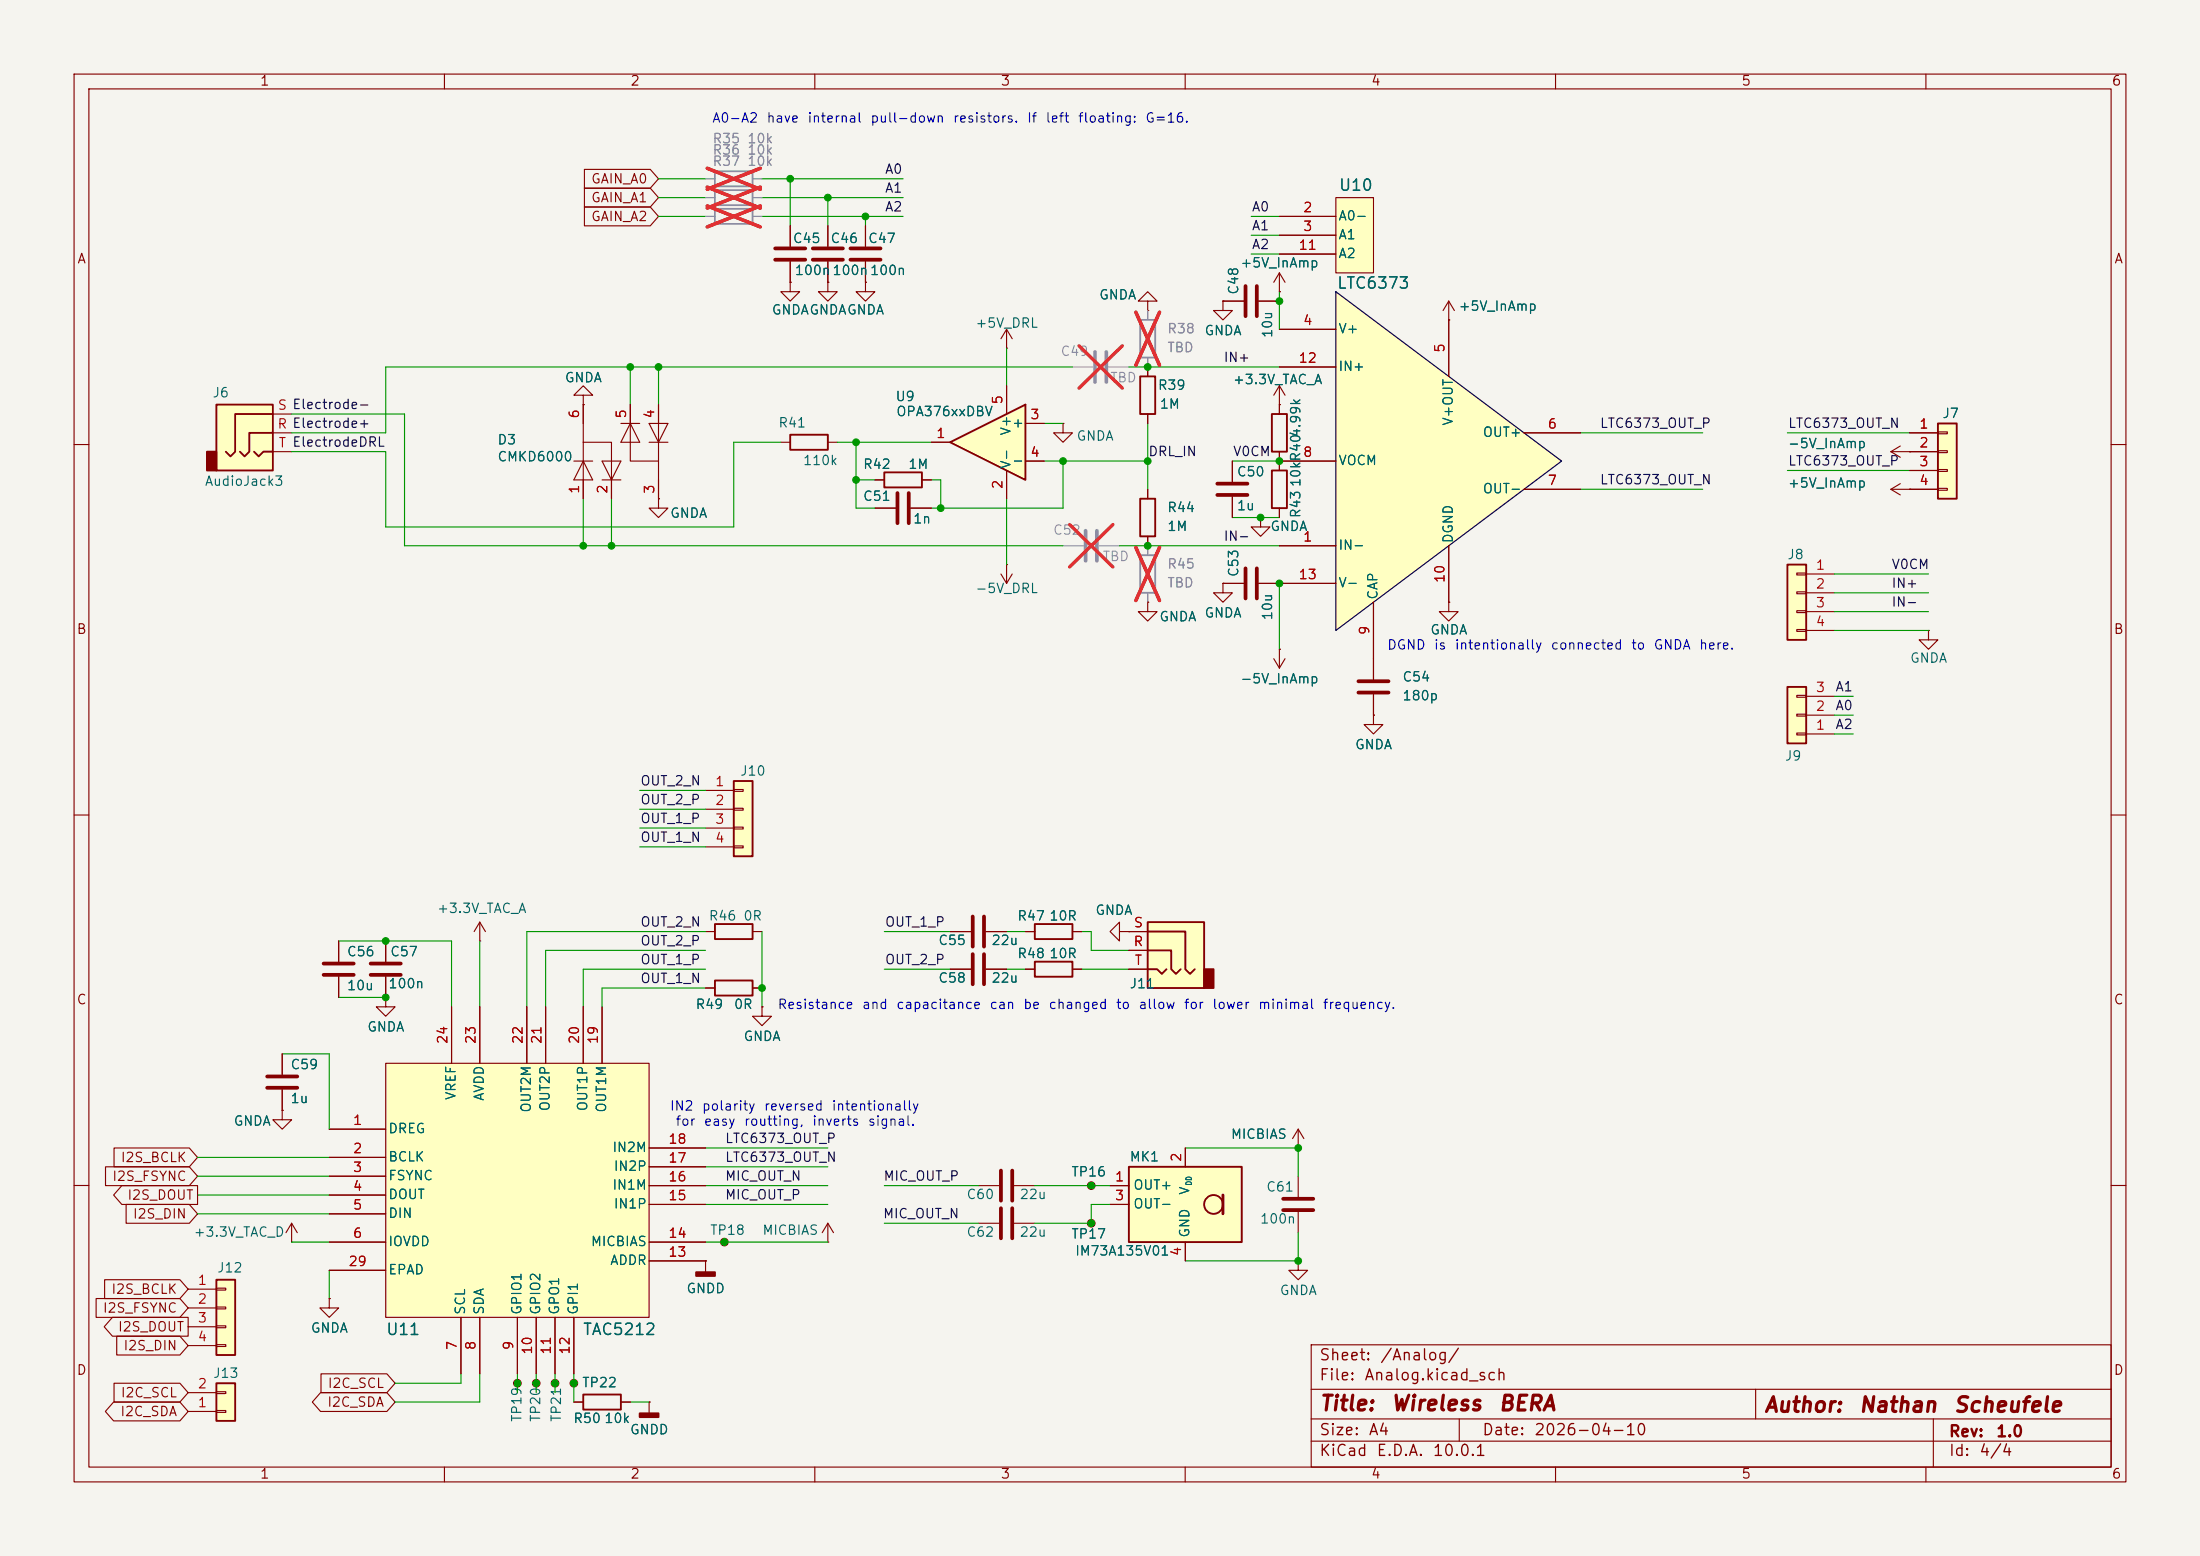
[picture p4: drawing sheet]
<svg xmlns="http://www.w3.org/2000/svg" width="297mm" height="210mm" viewBox="0 0 297 210" stroke-linecap="round" stroke-linejoin="round" font-family="sans-serif">
<path d="M0 0h297v210h-297z" fill="#f5f4ef" stroke="#f5f4ef" stroke-width=".14"/>
<g fill="none" stroke="#840000" stroke-width=".15">
<path d="M10 10h277v190h-277zM12 12h273v186h-273zM60 10v2M110 10v2M160 10v2M210 10v2M260 10v2M10 60h2M285 60h2M10 110h2M285 110h2M95.2 125.7h1.3"/>
<path d="M101.6 125.7h1.3M138.4 125.7h1.3M144.8 125.7h1.2M38.1 149.9v1.2h1.3l-1.3 1.3-1.3-1.3h1.3M38.1 149.9h.1M10 160h2M39.4 167.6h.1M39.4 165.1l-.8 1.3M39.4 165.1l.7 1.3M39.4 165.1v2.5M97.8 167.6h.1M285 160h2"/>
<path d="M60 198v2M110 198v2M160 198v2M177 194.5h108M177 191.5h108M177 187.5h108M177 181.5h108v16.5h-108zM197 191.5v3M210 198v2M237 187.5v4M260 198v2M261 191.5v6.5"/>
<circle cx="97.8" cy="167.6" r=".51"/>
</g>
<path d="M96.5 124.7h5.1v2h-5.1zM139.7 124.7h5.1v2h-5.1z" fill="none" stroke="#840000" stroke-width=".25"/>
<path d="M29.2 186.7h2.5v5.1h-2.5z" fill="#ffffc2"/>
<path d="M29.2 186.7h2.5v5.1h-2.5z" fill="none" stroke="#840000" stroke-width=".25"/>
<path d="M25.4 190.5h3.8M25.4 188h3.8M29.2 190.4h1.3v.2h-1.3zM29.2 187.8h1.3v.3h-1.3z" fill="none" stroke="#840000" stroke-width=".15"/>
<path d="M29.2 172.7h2.5v10.2h-2.5z" fill="#ffffc2"/>
<path d="M29.2 172.7h2.5v10.2h-2.5z" fill="none" stroke="#840000" stroke-width=".25"/>
<g fill="none" stroke="#840000" stroke-width=".15">
<path d="M135.9 47h.1M135.9 44.5l-.8 1.2M135.9 44.5l.8 1.2M135.9 44.5v2.5M143.5 57.2v1.2h1.3l-1.3 1.3-1.3-1.3h1.3M143.5 57.2h.1M154.9 40.6h1.3l-1.3-1.2-1.2 1.2h1.2v1.3M154.9 41.9h.1M135.1 77.5l.8 1.2M135.9 76.2h.1M135.9 76.2v2.5M136.7 77.5l-.8 1.2"/>
<path d="M45.7 127v2.8M45.7 131.8v2.8M52.1 134.6v1.3h1.2l-1.2 1.3-1.3-1.3h1.3M52.1 134.6h.1M52.1 127v2.8M52.1 131.8v2.8M25.4 174h3.8M25.4 176.5h3.8M25.4 179.1h3.8M29.2 173.9h1.3v.2h-1.3zM29.2 176.4h1.3v.3h-1.3zM29.2 178.9h1.3v.3h-1.3z"/>
<path d="M44.4 175.3v1.2h1.3l-1.3 1.3-1.2-1.3h1.2M44.4 175.3h.1M25.4 181.6h3.8M29.2 181.5h1.3v.2h-1.3zM69.8 186.7h.1M72.4 186.7h.1M74.9 186.7h.1"/>
<circle cx="69.9" cy="186.7" r=".51"/>
<circle cx="72.4" cy="186.7" r=".51"/>
<circle cx="74.9" cy="186.7" r=".51"/>
</g>
<path d="M147.8 47.5v4.1M149.4 47.5v4.1M146.6 71.6v4.1M148.1 71.6v4.1" fill="none" stroke="#9c9b98" stroke-width=".51"/>
<path d="M95.2 29.2h1.3M95.2 26.7h1.3M95.2 24.1h1.3M101.6 29.2h1.3M101.6 26.7h1.3M101.6 24.1h1.3M144.8 49.5h2.8M149.6 49.5h2.8M143.5 73.7h2.8M148.3 73.7h2.8" fill="none" stroke="#9c9b98" stroke-width=".15"/>
<path d="M95.5 27.8l7.1 2.8M95.5 25.3l7.1 2.8M95.5 22.7l7.1 2.8M102.6 27.8l-7.1 2.8M102.6 25.3l-7.1 2.8M102.6 22.7l-7.1 2.8M145.7 46.7l5.8 5.7M151.5 46.7l-5.8 5.7M144.4 70.8l5.8 5.7M150.2 70.8l-5.8 5.7" fill="none" stroke="#e12e31" stroke-width=".46"/>
<path d="M43.7 130h4.1M43.7 131.6h4.1M50 130h4.1M50 131.6h4.1" fill="none" stroke="#840000" stroke-width=".51"/>
<path d="M96.5 28.2h5.1v2h-5.1zM96.5 25.7h5.1v2h-5.1zM96.5 23.1h5.1v2h-5.1z" fill="none" stroke="#9c9b98" stroke-width=".25"/>
<path d="M241.3 76.2h2.5v10.2h-2.5z" fill="#ffffc2"/>
<path d="M241.3 76.2h2.5v10.2h-2.5z" fill="none" stroke="#840000" stroke-width=".25"/>
<g fill="none" stroke="#840000" stroke-width=".15">
<path d="M88.9 67.3v1.3h1.3l-1.3 1.3-1.3-1.3h1.3M88.9 67.3h.1M242.6 77.3h1.2v.3h-1.2zM242.6 79.9h1.2v.2h-1.2zM243.8 77.5h3.8M185.4 96.5v1.3h1.3l-1.3 1.3-1.3-1.3h1.3M185.4 96.5h.1M185.4 88.9v2.8M185.4 93.7v2.8M242.6 82.4h1.2v.3h-1.2zM242.6 85h1.2v.2h-1.2zM243.8 80h3.8"/>
<path d="M243.8 82.6h3.8M243.8 85.1h3.8"/>
</g>
<path d="M183.4 91.9h4.1M183.4 93.5h4.1" fill="none" stroke="#840000" stroke-width=".51"/>
<path d="M241.3 92.7h2.5v7.6h-2.5z" fill="#ffffc2"/>
<path d="M106.7 58.7h5.1v2h-5.1zM171.7 55.9h2v5.1h-2zM153.9 67.3h2.1v5.1h-2.1zM171.7 63.5h2v5.1h-2zM241.3 92.7h2.5v7.6h-2.5z" fill="none" stroke="#840000" stroke-width=".25"/>
<g fill="none" stroke="#840000" stroke-width=".15">
<path d="M106.7 30.5v2.8M106.7 35.3v2.8M111.8 38.1v1.3h1.2l-1.2 1.2-1.3-1.2h1.3M111.8 38.1h.1M111.8 30.5v2.8M111.8 35.3v2.8M172.7 39.4h.1M172.7 36.8l-.7 1.3M172.7 36.8l.8 1.3M172.7 36.8v2.6M105.4 59.7h1.3M111.8 59.7h1.2"/>
<path d="M165.1 40.6h2.8M169.9 40.6h2.8M172.7 54.6h.1M172.7 52.1v3.8M172.7 52.1l-.7 1.2M172.7 52.1l.8 1.2M195.6 43.2h.1M195.6 40.6l-.8 1.3M195.6 40.6l.7 1.3M195.6 40.6v2.6M154.9 66v1.3M154.9 72.4v1.3"/>
<path d="M165.1 78.7v1.3h1.3l-1.3 1.3-1.3-1.3h1.3M165.1 78.7h.1M165.1 78.7h2.8M166.4 62.2v2.8M166.4 67.1v2.8M169.9 78.7h2.8M170.2 69.9v1.2h1.2l-1.2 1.3-1.3-1.3h1.3M170.2 69.9h.1M172.7 61v2.5M172.7 68.6v1.3M154.9 81.3v1.3h1.3l-1.3 1.2-1.2-1.2h1.2M154.9 81.3h.1"/>
<path d="M172 88.9l.7 1.3M172.7 87.6h.1M172.7 87.6v2.6M173.5 88.9l-.8 1.3M195.6 81.3v1.3h1.2l-1.2 1.2-1.3-1.2h1.3M195.6 81.3h.1M242.6 98.9h1.2v.3h-1.2zM242.6 96.4h1.2v.2h-1.2zM242.6 93.9h1.2v.2h-1.2zM243.8 99.1h3.8M243.8 96.5h3.8M243.8 94h3.8"/>
<path d="M260.3 85.1v1.3h1.3l-1.3 1.2-1.2-1.2h1.2M260.3 85.1h.1"/>
</g>
<path d="M104.6 33.5h4.1M104.6 35.1h4.1M109.7 33.5h4.1M109.7 35.1h4.1M168.1 38.6v4.1M169.7 38.6v4.1M164.3 65.3h4.1M164.3 66.8h4.1M168.1 76.7v4.1M169.7 76.7v4.1" fill="none" stroke="#840000" stroke-width=".51"/>
<path d="M153.9 74.9h2.1v5.1h-2.1z" fill="none" stroke="#9c9b98" stroke-width=".25"/>
<path d="M154.9 73.7v1.2M154.9 80v1.3" fill="none" stroke="#9c9b98" stroke-width=".15"/>
<path d="M153.3 73.9l3.2 7.2M156.5 73.9l-3.2 7.2" fill="none" stroke="#e12e31" stroke-width=".46"/>
<g fill="#ffffc2">
<path d="M180.3 39.4l30.5 22.8-30.5 22.9z"/>
<path d="M180.3 26.7h5.1v10.1h-5.1z"/>
</g>
<path d="M180.3 39.4l30.5 22.8-30.5 22.9z" fill="none" stroke="#000" stroke-width=".15"/>
<g fill="none" stroke="#840000" stroke-width=".15">
<path d="M172.7 29.2h7.6M172.7 31.8h7.6M172.7 34.3h7.6M180.3 26.7h5.1v10.1h-5.1zM172.7 44.5h7.6M172.7 49.5h7.6M195.6 43.2v7.6M205.7 58.4h7.7M172.7 73.7h7.6M172.7 62.2h7.6M172.7 78.7h7.6M195.6 73.7v7.6"/>
<path d="M205.7 66h7.7M185.4 81.3v7.6"/>
</g>
<path d="M99.1 105.4h2.5v10.2h-2.5z" fill="#ffffc2"/>
<path d="M99.1 105.4h2.5v10.2h-2.5z" fill="none" stroke="#840000" stroke-width=".25"/>
<path d="M95.2 106.7h3.9M95.2 109.2h3.9M95.2 111.8h3.9M95.2 114.3h3.9M99.1 106.6h1.2v.2h-1.2zM99.1 109.1h1.2v.2h-1.2zM99.1 111.6h1.2v.3h-1.2zM99.1 114.2h1.2v.2h-1.2z" fill="none" stroke="#840000" stroke-width=".15"/>
<path d="M29.2 54.6h7.6v8.9h-7.6z" fill="#ffffc2"/>
<path d="M27.9 61h1.3v2.5h-1.3z" fill="#840000" stroke="#840000" stroke-width=".25"/>
<path d="M29.2 54.6h7.6v8.9h-7.6zM36.8 58.4h-3.1v2.6l-.7 .6-.6-.6M36.8 55.9h-5.1v5.1l-.6 .6-.6-.6M153.9 50.8h2.1v5.1h-2.1zM34.3 61l.6 .6 .7-.6h1.2" fill="none" stroke="#840000" stroke-width=".25"/>
<g fill="none" stroke="#840000" stroke-width=".15">
<path d="M36.8 58.4h2.6M36.8 55.9h2.6M78.7 59.7h3.8v7.6M78.7 54.6v12.7M83.8 57.2h2.6M85.1 54.6v7.6h3.8M85.1 57.2l1.3 2.5h-2.6zM87.6 57.2h2.6l-1.3 2.5zM87.6 59.7h2.6M88.9 54.6v12.7M154.9 49.5v1.3M154.9 55.9v1.3"/>
<path d="M165.1 40.6v1.3h1.3l-1.3 1.3-1.3-1.3h1.3M165.1 40.6h.1M36.8 61h2.6M77.5 62.2h2.5M78.7 62.2l1.3 2.6h-2.5zM81.3 62.2h2.5l-1.3 2.6zM81.3 64.8h2.5M151.1 125.7v-1.2l-1.2 1.2 1.2 1.3v-1.3h1.3M152.4 125.7h.1M175.3 170.2v1.3h-1.3l1.3 1.2 1.2-1.2h-1.2M175.3 170.2h.1"/>
</g>
<path d="M153.9 43.2h2.1v5.1h-2.1z" fill="none" stroke="#9c9b98" stroke-width=".25"/>
<path d="M154.9 41.9v1.3M154.9 48.3v1.2" fill="none" stroke="#9c9b98" stroke-width=".15"/>
<path d="M153.3 42.1l3.2 7.2M156.5 42.1l-3.2 7.2" fill="none" stroke="#e12e31" stroke-width=".46"/>
<path d="M261.6 57.2h2.6v10.1h-2.6z" fill="#ffffc2"/>
<path d="M261.6 57.2h2.6v10.1h-2.6zM119.4 63.8h5.1v2h-5.1z" fill="none" stroke="#840000" stroke-width=".25"/>
<g fill="none" stroke="#840000" stroke-width=".15">
<path d="M106.7 38.1v1.3h1.2l-1.2 1.2-1.3-1.2h1.3M106.7 38.1h.1M116.8 38.1v1.3h1.3l-1.3 1.2-1.2-1.2h1.2M116.8 38.1h.1M116.8 30.5v2.8M116.8 35.3v2.8M78.7 53.3h1.3l-1.3-1.2-1.2 1.2h1.2v1.3M78.7 54.6h.1M257.8 58.4h3.8M261.6 58.3h1.3v.2h-1.3zM118.1 68.6h2.8M118.1 64.8h1.3"/>
<path d="M122.9 68.6h2.8M124.5 64.8h1.2M255.3 61h6.3M255.3 66h6.3M255.3 61l1.2 .7M255.3 66l1.2 .8M256.5 60.2l-1.2 .8M256.5 65.3l-1.2 .7M257.8 61h.1M257.8 66h.1M257.8 63.5h3.8M261.6 60.8h1.3v.3h-1.3z"/>
<path d="M261.6 63.4h1.3v.2h-1.3zM261.6 65.9h1.3v.3h-1.3zM102.9 135.9v1.3h1.2l-1.2 1.2-1.3-1.2h1.3M102.9 135.9h.1M175.3 158.8v2.7M147.3 165.1h.1M175.3 163.6v2.8"/>
<circle cx="147.3" cy="165.1" r=".51"/>
</g>
<path d="M114.8 33.5h4.1M114.8 35.1h4.1M121.2 66.5v4.1M122.7 66.5v4.1M173.2 161.8h4.1M173.2 163.3h4.1" fill="none" stroke="#840000" stroke-width=".51"/>
<path d="M152.4 157.5h15.2v10.1h-15.2z" fill="#ffffc2"/>
<g fill="none" stroke="#840000" stroke-width=".25">
<path d="M152.4 157.5h15.2v10.1h-15.2z"/>
<circle cx="163.8" cy="162.6" r="1.27"/>
</g>
<path d="M165.1 161.3v2.5" fill="none" stroke="#840000" stroke-width=".38"/>
<g fill="none" stroke="#840000" stroke-width=".15">
<path d="M64.8 127h.1M64.8 124.5l-.8 1.2M64.8 124.5l.7 1.2M64.8 124.5v2.5M38.1 142.2v2.8M38.1 147.1v2.8M160 154.9v2.6M147.3 160h.1M149.9 160h2.5M149.9 162.6h2.5M160 167.6v2.6"/>
<circle cx="147.3" cy="160" r=".51"/>
</g>
<path d="M36.1 145.3h4M36.1 146.8h4" fill="none" stroke="#840000" stroke-width=".51"/>
<path d="M128.3 59.7l10.1-5.1v10.2z" fill="#ffffc2"/>
<path d="M128.3 59.7l10.1-5.1v10.2zM96.5 132.3h5.1v2.1h-5.1z" fill="none" stroke="#840000" stroke-width=".25"/>
<path d="M125.7 59.7h2.6M135.9 52.1v3.8M138.4 57.2h2.6M135.9 63.5v3.8M138.4 62.2h2.6M95.2 133.4h1.3M101.6 133.4h1.3M95.2 170.2h.1M95.2 170.2v1.5" fill="none" stroke="#840000" stroke-width=".15"/>
<path d="M94 171.7h2.5v.5h-2.5z" fill="#840000" stroke="#840000" stroke-width=".25"/>
<path d="M52.1 143.5h35.5v34.3h-35.5z" fill="#ffffc2"/>
<g fill="none" stroke="#840000" stroke-width=".15">
<path d="M61 135.9v7.6M64.8 135.9v7.6M71.1 135.9v7.6M73.7 135.9v7.6M78.7 135.9v7.6M81.3 135.9v7.6M138.4 130.8h1.3M144.8 130.8h1.2M44.4 152.4h7.7M44.4 156.2h7.7M44.4 158.8h7.7M52.1 143.5h35.5v34.3h-35.5z"/>
<path d="M87.6 157.5h7.6M87.6 154.9h7.6M175.3 154.9h.1M175.3 152.4l.7 1.3M175.3 152.4l-.8 1.3M175.3 152.4v2.5M44.4 161.3h7.7M44.4 163.8h7.7M44.4 167.6h7.7M44.4 171.5h7.7M62.2 177.8v7.6M64.8 177.8v7.6"/>
<path d="M69.8 177.8v7.6M72.4 177.8v7.6M74.9 177.8v7.6M77.5 177.8v7.6M87.6 167.6h7.6M87.6 170.2h7.6M87.6 162.6h7.6M87.6 160h7.6M132.1 160h2.8M132.1 165.1h2.8M136.9 160h2.8M136.9 165.1h2.8"/>
<path d="M77.5 186.7h.1M77.5 189.2h1.2M83.8 189.2h1.3M87.6 189.2h.1M87.6 189.2v1.6"/>
<circle cx="77.5" cy="186.7" r=".51"/>
</g>
<path d="M86.4 190.8h2.5v.5h-2.5z" fill="#840000" stroke="#840000" stroke-width=".25"/>
<path d="M139.7 129.8h5.1v2h-5.1zM78.7 188.2h5.1v2h-5.1z" fill="none" stroke="#840000" stroke-width=".25"/>
<path d="M135.1 158v4.1M136.7 158v4.1M135.1 163.1v4M136.7 163.1v4" fill="none" stroke="#840000" stroke-width=".51"/>
<path d="M154.9 124.5h7.7v8.9h-7.7z" fill="#ffffc2"/>
<path d="M162.6 130.8h1.2v2.6h-1.2z" fill="#840000" stroke="#840000" stroke-width=".25"/>
<path d="M154.9 124.5h7.7v8.9h-7.7zM154.9 128.3h3.2v2.5l.6 .6 .7-.6M154.9 130.8h1.3l.6 .6 .7-.6M154.9 125.7h5.1v5.1l.7 .6 .6-.6" fill="none" stroke="#840000" stroke-width=".25"/>
<g fill="none" stroke="#840000" stroke-width=".15">
<path d="M78.9 25.4h8.9l1.1 1.3-1.1 1.2h-8.9zM78.9 27.9h8.9l1.1 1.3-1.1 1.3h-8.9zM78.9 22.9h8.9l1.1 1.2-1.1 1.3h-8.9zM106.7 38.1h.1M106.7 30.5v2.8M106.7 35.3v2.8M111.8 38.1h.1M111.8 30.5v2.8M111.8 35.3v2.8M116.8 38.1h.1M116.8 30.5v2.8M116.8 35.3v2.8"/>
<path d="M172.7 39.4h.1M172.7 29.2h7.6M172.7 31.8h7.6M172.7 34.3h7.6M78.7 54.6h.1M78.7 54.6v2.6M85.1 54.6v2.6M88.9 54.6v2.6M125.7 59.7h2.6M135.9 52.1v3.8M138.4 57.2h2.6M154.9 41.9h.1"/>
<path d="M154.9 49.5v1.3M154.9 55.9v1.3M165.1 40.6h.1M165.1 40.6h2.8M169.9 40.6h2.8M172.7 54.6h.1M172.7 44.5h7.6M172.7 49.5h7.6M172.7 54.6v1.3M195.6 43.2h.1M195.6 43.2v7.6M205.7 58.4h7.7"/>
<path d="M257.8 58.4h3.8M78.7 64.8v2.5M82.5 64.8v2.5M88.9 67.3h.1M88.9 64.8v2.5M118.1 64.8h1.3M118.1 68.6h2.8M122.9 68.6h2.8M124.5 64.8h1.2M135.9 63.5v3.8M138.4 62.2h2.6M154.9 66v1.3"/>
<path d="M154.9 72.4v1.3M165.1 78.7h.1M165.1 78.7h2.8M166.4 62.2v2.8M166.4 67.1v2.8M169.9 78.7h10.4M170.2 69.9h.1M172.7 62.2h7.6M172.7 73.7h7.6M172.7 61v2.5M172.7 68.6v1.3M195.6 73.7v7.6"/>
<path d="M205.7 66h7.7M257.8 61h.1M257.8 66h.1M257.8 61h3.8M257.8 63.5h3.8M257.8 66h3.8M154.9 81.3h.1M172.7 87.6h.1M185.4 96.5h.1M185.4 81.3v10.4M185.4 93.7v2.8M195.6 81.3h.1"/>
<path d="M45.7 127v2.8M45.7 131.8v2.8M52.1 134.6h.1M52.1 127v2.8M52.1 131.8v2.8M61 135.9v7.6M64.8 135.9v7.6M71.1 135.9v7.6M73.7 135.9v7.6M78.7 135.9v7.6M81.3 135.9v7.6M95.2 133.4h1.3"/>
<path d="M101.6 133.4h1.3M102.9 135.9h.1M128.3 125.7h2.8M128.3 130.8h2.8M133.1 125.7h2.8M133.1 130.8h2.8M138.4 125.7h1.3M138.4 130.8h1.3M144.8 125.7h1.2M144.8 130.8h1.2M152.4 125.7h.1M152.4 128.3h2.5"/>
<path d="M152.4 125.7h2.5M152.4 130.8h2.5M14.2 157.5h11.4l1.1 1.3-1.1 1.2h-11.4zM15.4 154.9h10.2l1.1 1.3-1.1 1.3h-10.2zM38.1 149.9h.1M38.1 142.2v2.8M38.1 147.1v2.8M44.4 152.4h7.7M44.4 156.2h7.7M44.4 158.8h7.7M87.6 157.5h7.6M87.6 154.9h7.6"/>
<path d="M160 154.9v2.6M175.3 154.9h.1M13 175.3h11.3l1.1 1.2-1.1 1.3h-11.3zM14.1 172.7h10.2l1.1 1.3-1.1 1.3h-10.2zM15.2 177.8h10.2v2.5h-10.2l-1.1-1.2zM16.4 160h10.3v2.6h-10.3l-1.1-1.3zM17 162.6h8.6l1.1 1.2-1.1 1.3h-8.6zM44.4 175.3h.1M44.4 161.3h7.7M44.4 163.8h7.7M44.4 167.6h7.7M44.4 171.5h7.7"/>
<path d="M62.2 177.8v7.6M64.8 177.8v7.6M69.8 177.8v7.6M72.4 177.8v7.6M74.9 177.8v7.6M77.5 177.8v7.6M87.6 160h7.6M87.6 162.6h7.6M87.6 167.6h7.6M87.6 170.2h7.6M95.2 170.2h.1M111.8 167.6h.1"/>
<path d="M111.8 165.1l-.8 1.3M111.8 165.1l.7 1.3M111.8 165.1v2.5M147.3 165.1h.1M147.3 160h.1M149.9 160h2.5M149.9 162.6h2.5M160 167.6v2.6M15.3 189.2h9l1.1 1.3-1.1 1.3h-9l-1.1-1.3zM15.4 186.7h8.9l1.1 1.3-1.1 1.2h-8.9zM15.8 180.3h8.5l1.1 1.3-1.1 1.3h-8.5zM43.3 188h8.9l1.1 1.2-1.1 1.3h-8.9l-1.1-1.3z"/>
<path d="M43.3 185.4h8.9l1.1 1.3-1.1 1.3h-8.9zM77.5 186.7h.1M77.5 189.2h1.2M83.8 189.2h1.3M87.6 189.2h.1"/>
</g>
<path d="M131.3 123.7v4.1M131.3 128.8v4M132.8 123.7v4.1M132.8 128.8v4" fill="none" stroke="#840000" stroke-width=".51"/>
<g fill="none" stroke="#009600" stroke-width=".15">
<path d="M88.9 29.2h6.3M88.9 24.1h6.3M88.9 26.7h6.3M102.9 29.2h19M102.9 24.1h19M102.9 26.7h19M106.7 24.1v6.4M111.8 26.7v3.8M116.8 29.2v1.3M168.9 31.8h3.8M168.9 34.3h3.8M168.9 29.2h3.8"/>
<path d="M172.7 39.4v5.1M39.4 55.9h15.2v17.8h88.9M85.1 49.5v5.1M88.9 49.5v5.1M105.4 59.7h-6.3v11.4h-47v-10.1h-12.7M113 59.7h12.7M115.6 59.7v8.9h2.5M135.9 47v5.1M141 57.2h2.5M144.8 49.5h-92.7v8.9h-12.7M152.4 49.5h20.3M154.9 57.2v8.8"/>
<path d="M213.4 58.4h16.5M241.3 58.4h16.5M78.7 67.3v6.4M82.5 67.3v6.4M115.6 64.8h2.5M125.7 64.8h1.3v3.8M135.9 67.3v8.9M141 62.2h13.9M143.5 62.2v6.4h-17.8M151.1 73.7h21.6M166.4 69.9h6.3M166.4 62.2h6.3"/>
<path d="M172.7 78.7v8.9M213.4 66h16.5M241.3 63.5h16.5M247.6 77.5h12.7M247.6 82.6h12.7M247.6 85.1h12.7M247.6 96.5h2.6M247.6 94h2.6M247.6 99.1h2.6M247.6 80h12.7M86.4 106.7h8.8M86.4 111.8h8.8"/>
<path d="M86.4 109.2h8.8M86.4 114.3h8.8M45.7 127h15.3v8.9M45.7 134.6h6.4M64.8 127v8.9M95.2 125.7h-24.1v10.2M95.2 133.4h-13.9v2.5M95.2 130.8h-16.5v5.1M95.2 128.3h-21.5v7.6M102.9 125.7v10.2M119.4 125.7h8.9M119.4 130.8h8.9"/>
<path d="M135.9 125.7h2.5M135.9 130.8h2.5M146 125.7h1.3v2.6h5.1M146 130.8h6.4M26.7 158.8h17.7M26.7 156.2h17.7M38.1 142.2h6.3v10.2M95.2 154.9h16.6M95.2 157.5h16.6M160 154.9h15.3v3.9M26.7 161.3h17.7M26.7 163.8h17.7"/>
<path d="M39.4 167.6h5M44.4 171.5v3.8M95.2 162.6h16.6M95.2 160h16.6M95.2 167.6h16.6M119.4 160h12.7M119.4 165.1h12.7M139.7 160h10.2M149.9 162.6h-2.6v2.5h-7.6M175.3 166.4v3.8h-15.3M62.2 185.4v1.3h-8.9M64.8 185.4v3.8h-11.5"/>
<path d="M69.8 185.4v2.6M72.4 185.4v2.6M74.9 185.4v2.6M77.5 185.4v3.8M85.1 189.2h2.5"/>
</g>
<path d="M95.2 29.2h1.3M95.2 26.7h1.3M95.2 24.1h1.3M101.6 29.2h1.3M101.6 26.7h1.3M101.6 24.1h1.3M154.9 41.9v1.3M154.9 48.3v1.2M154.9 73.7v1.2M154.9 80v1.3" fill="none" stroke="#9c9b98" stroke-width=".15"/>
<path d="M95.5 27.8l7.1 2.8M95.5 25.3l7.1 2.8M95.5 22.7l7.1 2.8M102.6 27.8l-7.1 2.8M102.6 25.3l-7.1 2.8M102.6 22.7l-7.1 2.8M153.3 42.1l3.2 7.2M156.5 42.1l-3.2 7.2M153.3 73.9l3.2 7.2M156.5 73.9l-3.2 7.2" fill="none" stroke="#e12e31" stroke-width=".46"/>
<g fill="#009600" stroke="#009600" stroke-width=".14">
<circle cx="154.9" cy="73.7" r=".46"/>
<circle cx="115.6" cy="64.8" r=".46"/>
<circle cx="115.6" cy="59.7" r=".46"/>
<circle cx="154.9" cy="62.2" r=".46"/>
<circle cx="143.5" cy="62.2" r=".46"/>
<circle cx="172.7" cy="62.2" r=".46"/>
<circle cx="172.7" cy="78.7" r=".46"/>
<circle cx="147.3" cy="165.1" r=".46"/>
<circle cx="147.3" cy="160" r=".46"/>
<circle cx="175.3" cy="154.9" r=".46"/>
<circle cx="175.3" cy="170.2" r=".46"/>
<circle cx="154.9" cy="49.5" r=".46"/>
<circle cx="170.2" cy="69.9" r=".46"/>
<circle cx="172.7" cy="40.6" r=".46"/>
<circle cx="102.9" cy="133.4" r=".46"/>
<circle cx="78.7" cy="73.7" r=".46"/>
<circle cx="82.5" cy="73.7" r=".46"/>
<circle cx="97.8" cy="167.6" r=".46"/>
<circle cx="106.7" cy="24.1" r=".46"/>
<circle cx="85.1" cy="49.5" r=".46"/>
<circle cx="116.8" cy="29.2" r=".46"/>
<circle cx="111.8" cy="26.7" r=".46"/>
<circle cx="127" cy="68.6" r=".46"/>
<circle cx="88.9" cy="49.5" r=".46"/>
<circle cx="69.8" cy="186.7" r=".46"/>
<circle cx="72.4" cy="186.7" r=".46"/>
<circle cx="52.1" cy="134.6" r=".46"/>
<circle cx="52.1" cy="127" r=".46"/>
<circle cx="74.9" cy="186.7" r=".46"/>
<circle cx="77.5" cy="186.7" r=".46"/>
</g>
<g font-size="2" fill="#840000">
<text x="178" y="190.9">Title:</text>
<text x="187.7" y="190.9">Wireless</text>
<text x="202.2" y="190.9">BERA</text>
<text x="238" y="191.1">Author:</text>
<text x="250.8" y="191.1">Nathan</text>
<text x="263.6" y="191.1">Scheufele</text>
</g>
<g font-size="1.5" fill="#006464">
<text x="180.7" y="26.1">U10</text>
<text x="180.4" y="39.3">LTC6373</text>
<text x="52" y="180.6">U11</text>
<text x="78.6" y="180.6">TAC5212</text>
</g>
<g font-size="1.5" fill="#840000">
<text x="178" y="184">Sheet:</text>
<text x="186.2" y="184">/Analog/</text>
<text x="178" y="186.7">File:</text>
<text x="184.1" y="186.7">Analog.kicad_sch</text>
<text x="178" y="196.9">KiCad</text>
<text x="178" y="194.1">Size:</text>
<text x="184.7" y="194.1">A4</text>
<text x="185.7" y="196.9">E.D.A.</text>
<text x="193.3" y="196.9">10.0.1</text>
<text x="200" y="194.1">Date:</text>
<text x="207" y="194.1">2026-04-10</text>
<text x="263" y="194.3">Rev:</text>
<text x="263" y="196.9">Id:</text>
<text x="267.1" y="196.9">4/4</text>
<text x="269.4" y="194.3">1.0</text>
</g>
<g font-size="1.3" fill="#840000">
<text x="35" y="11.9">1</text>
<text x="85" y="11.9">2</text>
<text x="135" y="11.9">3</text>
<text x="185" y="11.9">4</text>
<text x="235" y="11.9">5</text>
<text x="285" y="11.9">6</text>
<text x="79.7" y="27.6">GAIN_A1</text>
<text x="79.7" y="25.1">GAIN_A0</text>
<text x="10.3" y="35.9">A</text>
<text x="79.7" y="30.2">GAIN_A2</text>
<text x="285.3" y="35.9">A</text>
<text x="10.3" y="85.9">B</text>
<text x="285.3" y="85.9">B</text>
<text x="10.3" y="135.9">C</text>
<text x="285.3" y="135.9">C</text>
<text x="15.1" y="159.7">I2S_FSYNC</text>
<text x="16.2" y="157.2">I2S_BCLK</text>
<text x="17.1" y="162.2">I2S_DOUT</text>
<text x="17.8" y="164.8">I2S_DIN</text>
<text x="13.8" y="177.5">I2S_FSYNC</text>
<text x="14.9" y="174.9">I2S_BCLK</text>
<text x="10.3" y="185.9">D</text>
<text x="15.8" y="180">I2S_DOUT</text>
<text x="16.6" y="182.6">I2S_DIN</text>
<text x="285.3" y="185.9">D</text>
<text x="16.1" y="191.5">I2C_SDA</text>
<text x="16.2" y="188.9">I2C_SCL</text>
<text x="44.1" y="190.2">I2C_SDA</text>
<text x="44.1" y="187.6">I2C_SCL</text>
<text x="35" y="199.9">1</text>
<text x="85" y="199.9">2</text>
<text x="135" y="199.9">3</text>
<text x="185" y="199.9">4</text>
<text x="235" y="199.9">5</text>
<text x="285" y="199.9">6</text>
</g>
<g font-size="1.3" fill="#0000c2">
<text x="96" y="16.9">A0-A2</text>
<text x="103.4" y="16.9">have</text>
<text x="108.9" y="16.9">internal</text>
<text x="117.4" y="16.9">pull-down</text>
<text x="128.6" y="16.9">resistors.</text>
<text x="138.6" y="16.9">If</text>
<text x="141.1" y="16.9">left</text>
<text x="145.4" y="16.9">floating:</text>
<text x="154.5" y="16.9">G=16.</text>
<text x="187.2" y="88">DGND</text>
<text x="193.5" y="88">is</text>
<text x="196.3" y="88">intentionally</text>
<text x="209.3" y="88">connected</text>
<text x="220.1" y="88">to</text>
<text x="223.2" y="88">GNDA</text>
<text x="229.3" y="88">here.</text>
<text x="104.9" y="136.5">Resistance</text>
<text x="116.3" y="136.5">and</text>
<text x="120.9" y="136.5">capacitance</text>
<text x="133.5" y="136.5">can</text>
<text x="138.1" y="136.5">be</text>
<text x="141.5" y="136.5">changed</text>
<text x="150.6" y="136.5">to</text>
<text x="153.6" y="136.5">allow</text>
<text x="159.7" y="136.5">for</text>
<text x="163.6" y="136.5">lower</text>
<text x="169.8" y="136.5">minimal</text>
<text x="178.5" y="136.5">frequency.</text>
<text x="90.3" y="150.2">IN2</text>
<text x="91.1" y="152.3">for</text>
<text x="94.7" y="150.2">polarity</text>
<text x="94.9" y="152.3">easy</text>
<text x="100.3" y="152.3">routting,</text>
<text x="103" y="150.2">reversed</text>
<text x="109.6" y="152.3">inverts</text>
<text x="112.2" y="150.2">intentionally</text>
<text x="117.1" y="152.3">signal.</text>
</g>
<g font-size="1.3" fill="#939391">
<text x="96.1" y="22.7">R37</text>
<text x="96.1" y="21.2">R36</text>
<text x="96.1" y="19.7">R35</text>
<text x="100.8" y="22.7">10k</text>
<text x="100.8" y="19.7">10k</text>
<text x="100.8" y="21.2">10k</text>
<text x="157.5" y="45.3">R38</text>
<text x="157.5" y="47.9">TBD</text>
<text x="143.1" y="48.4">C49</text>
<text x="149.8" y="51.9">TBD</text>
<text x="142.1" y="72.5">C52</text>
<text x="148.8" y="76">TBD</text>
<text x="157.5" y="77.1">R45</text>
<text x="157.5" y="79.6">TBD</text>
</g>
<g font-size="1.3" fill="#0f0f0f">
<text x="119.4" y="23.8">A0</text>
<text x="119.4" y="28.9">A2</text>
<text x="119.4" y="26.3">A1</text>
<text x="168.9" y="28.9">A0</text>
<text x="168.9" y="33.9">A2</text>
<text x="168.9" y="31.4">A1</text>
<text x="165.1" y="49.2">IN+</text>
<text x="215.9" y="58.1">LTC6373_OUT_P</text>
<text x="241.3" y="58.1">LTC6373_OUT_N</text>
<text x="154.9" y="61.9">DRL_IN</text>
<text x="166.4" y="61.9">V0CM</text>
<text x="215.9" y="65.7">LTC6373_OUT_N</text>
<text x="241.3" y="63.2">LTC6373_OUT_P</text>
<text x="165.1" y="73.3">IN-</text>
<text x="255.3" y="77.1">V0CM</text>
<text x="255.3" y="79.7">IN+</text>
<text x="255.3" y="82.2">IN-</text>
<text x="247.7" y="93.6">A1</text>
<text x="247.7" y="96.2">A0</text>
<text x="247.7" y="98.7">A2</text>
<text x="86.4" y="106.3">OUT_2_N</text>
<text x="86.4" y="111.4">OUT_1_P</text>
<text x="86.4" y="114">OUT_1_N</text>
<text x="86.4" y="108.9">OUT_2_P</text>
<text x="86.4" y="125.4">OUT_2_N</text>
<text x="119.4" y="125.4">OUT_1_P</text>
<text x="86.4" y="130.5">OUT_1_P</text>
<text x="86.4" y="127.9">OUT_2_P</text>
<text x="119.4" y="130.5">OUT_2_P</text>
<text x="86.4" y="133">OUT_1_N</text>
<text x="97.8" y="154.6">LTC6373_OUT_P</text>
<text x="97.8" y="159.7">MIC_OUT_N</text>
<text x="97.8" y="157.1">LTC6373_OUT_N</text>
<text x="119.2" y="159.7">MIC_OUT_P</text>
<text x="97.8" y="162.2">MIC_OUT_P</text>
<text x="119.1" y="164.8">MIC_OUT_N</text>
</g>
<g font-size="1.3" fill="#a90000">
<text x="175.8" y="29">2</text>
<text x="175.2" y="34">11</text>
<text x="175.8" y="31.5">3</text>
<text x="175.8" y="44.2">4</text>
<text x="195.3" y="47.7" transform="rotate(-90 195.3 47.7)">5</text>
<text x="175.2" y="49.3">12</text>
<text x="37.4" y="58.2">R Electrode+</text>
<text x="37.4" y="55.6">S Electrode-</text>
<text x="78.5" y="56.6" transform="rotate(-90 78.5 56.6)">6</text>
<text x="84.8" y="56.6" transform="rotate(-90 84.8 56.6)">5</text>
<text x="88.6" y="56.6" transform="rotate(-90 88.6 56.6)">4</text>
<text x="126.3" y="59.4">1</text>
<text x="135.6" y="54.7" transform="rotate(-90 135.6 54.7)">5</text>
<text x="139" y="56.9">3</text>
<text x="208.8" y="58.2">6</text>
<text x="259" y="58.2">1</text>
<text x="37.5" y="60.7">T ElectrodeDRL</text>
<text x="139" y="62">4</text>
<text x="175.8" y="62">8</text>
<text x="208.8" y="65.8">7</text>
<text x="259" y="60.7">2</text>
<text x="259" y="63.2">3</text>
<text x="259" y="65.8">4</text>
<text x="78.5" y="66.7" transform="rotate(-90 78.5 66.7)">1</text>
<text x="82.3" y="66.7" transform="rotate(-90 82.3 66.7)">2</text>
<text x="88.6" y="66.7" transform="rotate(-90 88.6 66.7)">3</text>
<text x="135.6" y="66.1" transform="rotate(-90 135.6 66.1)">2</text>
<text x="175.8" y="73.4">1</text>
<text x="245" y="77.2">1</text>
<text x="175.2" y="78.5">13</text>
<text x="195.3" y="78.8" transform="rotate(-90 195.3 78.8)">10</text>
<text x="245" y="79.8">2</text>
<text x="245" y="82.3">3</text>
<text x="185.2" y="85.8" transform="rotate(-90 185.2 85.8)">9</text>
<text x="245" y="84.8">4</text>
<text x="245" y="93.7">3</text>
<text x="245" y="98.8">1</text>
<text x="245" y="96.3">2</text>
<text x="96.4" y="106.4">1</text>
<text x="96.4" y="109">2</text>
<text x="96.4" y="111.5">3</text>
<text x="96.4" y="114">4</text>
<text x="153" y="125.5">S</text>
<text x="152.9" y="128">R</text>
<text x="153.1" y="130.6">T</text>
<text x="60.7" y="141" transform="rotate(-90 60.7 141)">24</text>
<text x="64.5" y="141" transform="rotate(-90 64.5 141)">23</text>
<text x="70.9" y="141" transform="rotate(-90 70.9 141)">22</text>
<text x="73.4" y="141" transform="rotate(-90 73.4 141)">21</text>
<text x="78.5" y="141" transform="rotate(-90 78.5 141)">20</text>
<text x="81" y="141" transform="rotate(-90 81 141)">19</text>
<text x="47.6" y="152.1">1</text>
<text x="47.6" y="156">2</text>
<text x="90.1" y="154.7">18</text>
<text x="47.6" y="158.5">3</text>
<text x="47.6" y="161">4</text>
<text x="90.1" y="159.8">16</text>
<text x="90.1" y="157.2">17</text>
<text x="150.4" y="159.8">1</text>
<text x="159.8" y="156.9" transform="rotate(-90 159.8 156.9)">2</text>
<text x="47.6" y="163.6">5</text>
<text x="47.6" y="167.4">6</text>
<text x="90.1" y="167.4">14</text>
<text x="90.1" y="162.3">15</text>
<text x="150.4" y="162.3">3</text>
<text x="26.6" y="173.7">1</text>
<text x="46.9" y="171.2">29</text>
<text x="90.1" y="169.9">13</text>
<text x="159.8" y="169.6" transform="rotate(-90 159.8 169.6)">4</text>
<text x="26.6" y="176.3">2</text>
<text x="26.6" y="178.8">3</text>
<text x="26.6" y="181.4">4</text>
<text x="62" y="182.3" transform="rotate(-90 62 182.3)">7</text>
<text x="64.5" y="182.3" transform="rotate(-90 64.5 182.3)">8</text>
<text x="69.6" y="182.3" transform="rotate(-90 69.6 182.3)">9</text>
<text x="72.1" y="182.9" transform="rotate(-90 72.1 182.9)">10</text>
<text x="74.7" y="182.9" transform="rotate(-90 74.7 182.9)">11</text>
<text x="77.2" y="182.9" transform="rotate(-90 77.2 182.9)">12</text>
<text x="26.6" y="190.2">1</text>
<text x="26.6" y="187.7">2</text>
</g>
<g font-size="1.3" fill="#006464">
<text x="106.9" y="33.1">C45</text>
<text x="112" y="33.1">C46</text>
<text x="117.1" y="33.1">C47</text>
<text x="180.6" y="30.1">A0-</text>
<text x="180.6" y="32.6">A1</text>
<text x="180.6" y="35.2">A2</text>
<text x="107.2" y="37.4">100n100n100n</text>
<text x="148.3" y="40.7">GNDA</text>
<text x="167.4" y="36.4">+5V_InAmp</text>
<text x="167.5" y="39.9" transform="rotate(-90 167.5 39.9)">C48</text>
<text x="104.1" y="42.8">GNDAGNDAGNDA</text>
<text x="131.6" y="44.6">+5V_DRL</text>
<text x="162.5" y="45.6">GNDA</text>
<text x="172.1" y="45.7" transform="rotate(-90 172.1 45.7)">10u</text>
<text x="180.6" y="45.3">V+</text>
<text x="196.8" y="42.3">+5V_InAmp</text>
<text x="28.6" y="53.9">J6</text>
<text x="76.2" y="51.9">GNDA</text>
<text x="156.2" y="52.9">R39</text>
<text x="166.3" y="52.2">+3.3V_TAC_A</text>
<text x="180.6" y="50.4">IN+</text>
<text x="105" y="58">R41</text>
<text x="120.8" y="54.5">U9</text>
<text x="120.9" y="56.5">OPA376xxDBV</text>
<text x="136.5" y="58">+</text>
<text x="136.8" y="58.9" transform="rotate(-90 136.8 58.9)">V+</text>
<text x="145.2" y="59.8">GNDA</text>
<text x="156.5" y="55.5">1M</text>
<text x="175.9" y="59.1" transform="rotate(-90 175.9 59.1)">4.99k</text>
<text x="196.4" y="57.5" transform="rotate(-90 196.4 57.5)">V+OUT</text>
<text x="200.1" y="59.3">OUT+</text>
<text x="262.1" y="56.7">J7</text>
<text x="27.6" y="65.9">AudioJack3</text>
<text x="67.1" y="60.3">D3</text>
<text x="67.1" y="62.6">CMKD6000</text>
<text x="108.3" y="63.1">110k</text>
<text x="116.4" y="63.6">R42</text>
<text x="122.5" y="63.6">1M</text>
<text x="136.5" y="63.1">-</text>
<text x="136.8" y="63.4" transform="rotate(-90 136.8 63.4)">V-</text>
<text x="166.9" y="64.6">C50</text>
<text x="175.9" y="65.8" transform="rotate(-90 175.9 65.8)">10kR40</text>
<text x="180.6" y="63.1">VOCM</text>
<text x="241.3" y="60.8">-5V_InAmp</text>
<text x="90.4" y="70.2">GNDA</text>
<text x="116.4" y="67.9">C51</text>
<text x="123.2" y="71">1n</text>
<text x="157.5" y="72">1M</text>
<text x="157.5" y="69.4">R44</text>
<text x="166.9" y="69.2">1u</text>
<text x="171.4" y="72">GNDA</text>
<text x="175.9" y="70" transform="rotate(-90 175.9 70)">R43</text>
<text x="200.1" y="66.9">OUT-</text>
<text x="241.3" y="66.1">+5V_InAmp</text>
<text x="167.5" y="78" transform="rotate(-90 167.5 78)">C53</text>
<text x="180.6" y="74.5">IN-</text>
<text x="196.4" y="73.4" transform="rotate(-90 196.4 73.4)">DGND</text>
<text x="241.2" y="75.8">J8</text>
<text x="131.6" y="80.4">-5V_DRL</text>
<text x="162.5" y="83.7">GNDA</text>
<text x="172.1" y="83.8" transform="rotate(-90 172.1 83.8)">10u</text>
<text x="180.6" y="79.6">V-</text>
<text x="186.3" y="81" transform="rotate(-90 186.3 81)">CAP</text>
<text x="156.4" y="84.2">GNDA</text>
<text x="193" y="86">GNDA</text>
<text x="257.8" y="89.8">GNDA</text>
<text x="167.4" y="92.6">-5V_InAmp</text>
<text x="189.2" y="94.8">180p</text>
<text x="189.2" y="92.3">C54</text>
<text x="182.8" y="101.4">GNDA</text>
<text x="99.8" y="105">J10</text>
<text x="240.9" y="103">J9</text>
<text x="58.9" y="123.5">+3.3V_TAC_A</text>
<text x="95.6" y="124.6">R46</text>
<text x="100.3" y="124.6">0R</text>
<text x="137.2" y="124.6">R47</text>
<text x="141.6" y="124.6">10R</text>
<text x="147.8" y="123.8">GNDA</text>
<text x="46.7" y="129.4">C56</text>
<text x="52.6" y="129.4">C57</text>
<text x="126.6" y="127.9">C55</text>
<text x="133.8" y="127.9">22u</text>
<text x="137.2" y="129.6">R48</text>
<text x="141.6" y="129.6">10R</text>
<text x="46.7" y="134">10u</text>
<text x="52.3" y="133.7">100n</text>
<text x="93.8" y="136.5">R49</text>
<text x="99" y="136.5">0R</text>
<text x="126.6" y="132.9">C58</text>
<text x="133.8" y="132.9">22u</text>
<text x="152.4" y="133.7">J11</text>
<text x="49.5" y="139.5">GNDA</text>
<text x="100.3" y="140.8">GNDA</text>
<text x="39.1" y="149.2">1u</text>
<text x="39.1" y="144.6">C59</text>
<text x="61.8" y="148.6" transform="rotate(-90 61.8 148.6)">VREF</text>
<text x="65.6" y="148.7" transform="rotate(-90 65.6 148.7)">AVDD</text>
<text x="31.5" y="152.2">GNDA</text>
<text x="52.3" y="153.3">DREG</text>
<text x="72" y="150.3" transform="rotate(-90 72 150.3)">OUT2M</text>
<text x="74.5" y="150.1" transform="rotate(-90 74.5 150.1)">OUT2P</text>
<text x="79.6" y="150.1" transform="rotate(-90 79.6 150.1)">OUT1P</text>
<text x="82.1" y="150.3" transform="rotate(-90 82.1 150.3)">OUT1M</text>
<text x="82.6" y="155.8">IN2M</text>
<text x="166.1" y="154">MICBIAS</text>
<text x="52.3" y="157.1">BCLK</text>
<text x="52.3" y="159.6">FSYNC</text>
<text x="82.6" y="160.9">IN1M</text>
<text x="82.8" y="158.3">IN2P</text>
<text x="144.5" y="159.1">TP16</text>
<text x="152.4" y="157.1">MK1</text>
<text x="152.9" y="160.9">OUT+</text>
<text x="160.9" y="161.4" transform="rotate(-90 160.9 161.4)">V</text>
<text x="170.9" y="161.1">C61</text>
<text x="26" y="167.2">+3.3V_TAC_D</text>
<text x="52.3" y="162.2">DOUT</text>
<text x="52.3" y="164.7">DIN</text>
<text x="82.8" y="163.4">IN1P</text>
<text x="95.8" y="167">TP18</text>
<text x="102.8" y="167">MICBIAS</text>
<text x="130.4" y="167.2">C62</text>
<text x="130.4" y="162.2">C60</text>
<text x="137.6" y="167.2">22u</text>
<text x="137.6" y="162.2">22u</text>
<text x="144.5" y="167.5">TP17</text>
<text x="152.9" y="163.4">OUT-</text>
<text x="160.9" y="167.1" transform="rotate(-90 160.9 167.1)">GND</text>
<text x="170" y="165.5">100n</text>
<text x="29.2" y="172.1">J12</text>
<text x="52.3" y="168.5">IOVDD</text>
<text x="52.3" y="172.3">EPAD</text>
<text x="79.7" y="168.5">MICBIAS</text>
<text x="82.3" y="171">ADDR</text>
<text x="145" y="169.8">IM73A135V01</text>
<text x="63.1" y="177.5" transform="rotate(-90 63.1 177.5)">SCL</text>
<text x="65.6" y="177.5" transform="rotate(-90 65.6 177.5)">SDA</text>
<text x="70.7" y="177.5" transform="rotate(-90 70.7 177.5)">GPIO1</text>
<text x="73.3" y="177.5" transform="rotate(-90 73.3 177.5)">GPIO2</text>
<text x="75.8" y="177.5" transform="rotate(-90 75.8 177.5)">GPO1</text>
<text x="78.3" y="177.5" transform="rotate(-90 78.3 177.5)">GPI1</text>
<text x="92.6" y="174.9">GNDD</text>
<text x="172.7" y="175.1">GNDA</text>
<text x="41.9" y="180.2">GNDA</text>
<text x="28.7" y="186.3">J13</text>
<text x="78.5" y="187.6">TP22</text>
<text x="70.7" y="192" transform="rotate(-90 70.7 192)">TP19</text>
<text x="73.3" y="192" transform="rotate(-90 73.3 192)">TP20</text>
<text x="76" y="192" transform="rotate(-90 76 192)">TP21</text>
<text x="77.3" y="192.4">R50</text>
<text x="81.5" y="192.4">10k</text>
<text x="85" y="193.9">GNDD</text>
</g>
<text font-size=".8" fill="#006464" x="161.1" y="160.1" transform="rotate(-90 161.1 160.1)">DD</text>
</svg>
